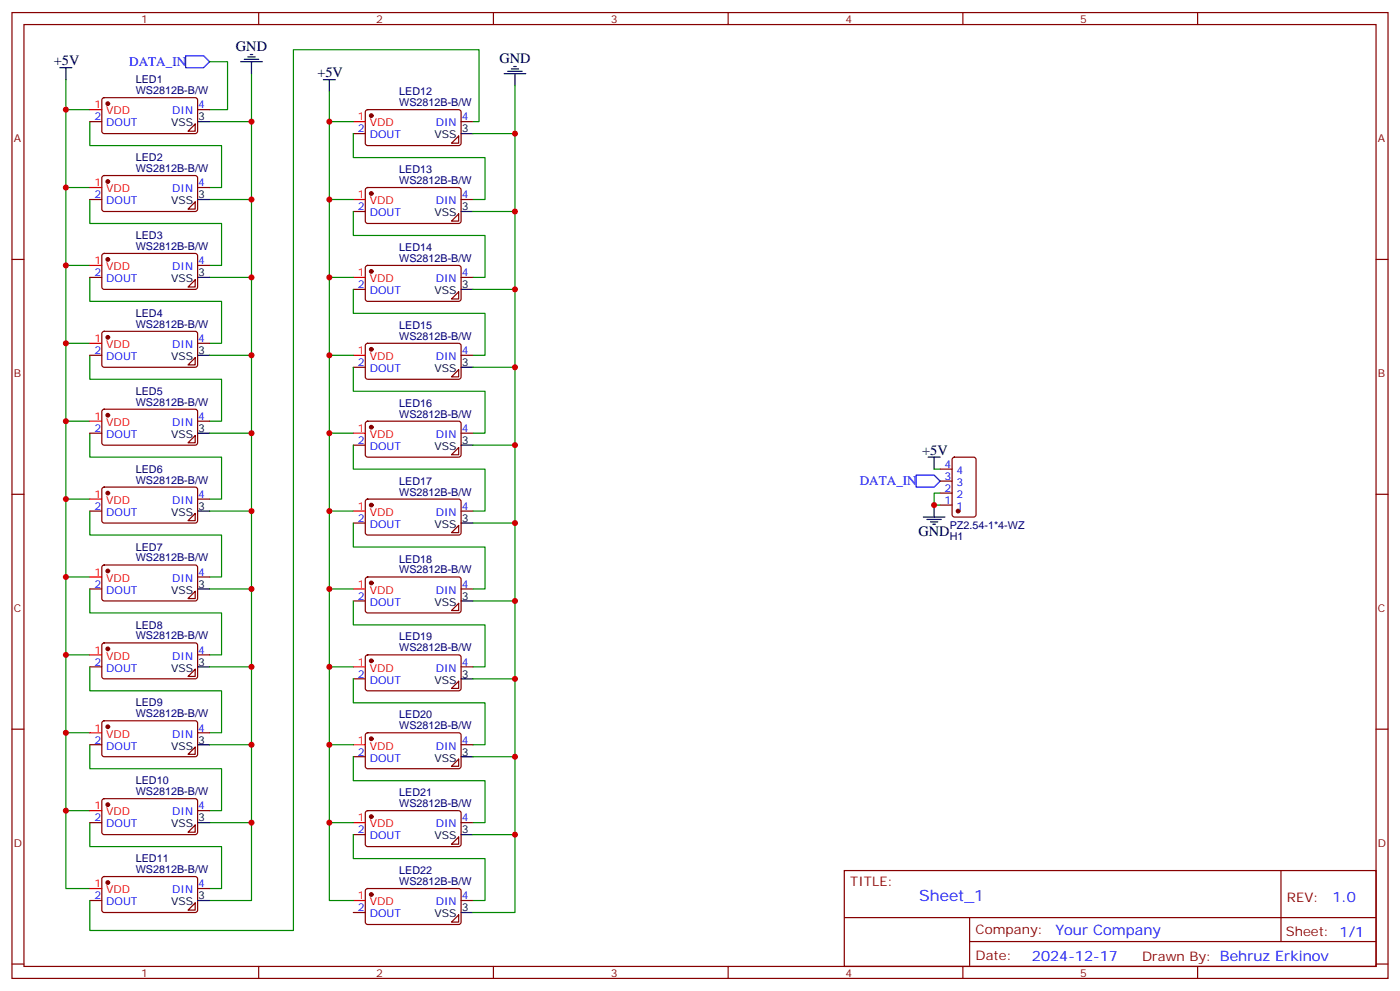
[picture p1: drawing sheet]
<svg xmlns="http://www.w3.org/2000/svg" width="412mm" height="292mm" viewBox="0 0 412 292" stroke-linecap="round" stroke-linejoin="round" font-family="sans-serif">
<g fill="none" stroke="#870000" stroke-width=".35">
<path d="M3.5 3.7h405.4v284.3h-405.4zM7.1 7.2h398.2v277.3h-398.2zM76.2 3.7v3.5M145.3 3.7v3.5M214.5 3.7v3.5M283.6 3.7v3.5M352.8 3.7v3.5M26.5 35.8h3.5M30.2 29l.5-.2h27.1l.4 .7-.1 9.4-.6 .4h-27.1l-.4-.7v-9.1zM55.4 38.6l2.1-2.1v2.1zM58.2 32.3h3.5M104.1 39.3h3.5"/>
<path d="M107.8 32.5l.5-.2h27.1l.4 .7v9.4l-.7 .5-27.1-.1-.4-.6v-9.2zM135.8 35.8h3.5M26.5 58.7h3.5M30.2 51.9l.5-.2h27.1l.4 .7-.1 9.4-.6 .5-27.1-.1-.4-.6v-9.2zM57.5 59.4v2.2h-2.1zM58.2 55.2h3.5M107.8 55.4l.5-.2 27.1 .1 .4 .6v9.5l-.7 .4-27.1-.1-.4-.6v-9.2zM135.1 40v2.2h-2.1zM135.8 58.7h3.5M3.5 76.4h3.6M30.2 74.8l.5-.2 27.1 .1 .4 .6-.1 9.5-.6 .4-27.1-.1-.4-.6v-9.2zM58.2 78.1h3.5"/>
<path d="M104.1 62.3h3.5M107.8 78.3l.5-.2 27.1 .1 .4 .6v9.5l-.7 .4h-27.1l-.4-.7v-9.2zM135.1 63v2.1h-2.1zM405.3 76.4h3.6M26.5 81.7h3.5M30.2 97.7l.5-.2 27.1 .1 .4 .6-.1 9.5-.6 .4h-27.1l-.4-.7v-9.2zM57.5 82.4v2.1h-2.1zM104.1 85.2h3.5M133 88l2.1-2.1v2.1zM135.8 81.7h3.5M26.5 104.6h3.5M55.4 107.4l2.1-2.1v2.1z"/>
<path d="M58.2 101.1h3.5M104.1 108.1h3.5M107.8 101.3l.5-.2h27.1l.4 .7v9.4l-.7 .5-27.1-.1-.4-.7v-9.1zM135.1 108.8v2.1h-2.1zM135.8 104.6h3.5M26.5 127.5h3.5M30.2 120.7l.5-.2h27.1l.4 .7-.1 9.4-.6 .5-27.1-.1-.4-.6v-9.2zM57.5 128.2v2.2h-2.1zM58.2 124h3.5M104.1 131.1h3.5M107.8 124.2l.5-.2 27.1 .1 .4 .6v9.5l-.7 .4-27.1-.1-.4-.6v-9.2zM135.1 131.8v2.1h-2.1z"/>
<path d="M135.8 127.5h3.5M276.9 138.1h3.6M280.7 134.8l.5-.2h5.6l.7 .4v16.5l-.4 .7h-5.9l-.7-.4v-16.5zM3.5 145.5h3.6M26.5 150.5h3.5M30.2 143.6l.5-.2 27.1 .1 .4 .6-.1 9.5-.6 .4-27.1-.1-.4-.6v-9.2zM57.5 151.2v2.1h-2.1zM58.2 146.9h3.5M104.1 154h3.5M107.8 147.1l.5-.2 27.1 .1 .4 .6v9.5l-.7 .4-27.1-.1-.4-.6v-9.2zM135.1 154.7v2.1h-2.1zM135.8 150.5h3.5"/>
<path d="M276.9 148.7h3.6M276.9 145.2h3.6M276.9 141.6h3.6M405.3 145.5h3.6M26.5 173.4h3.5M30.2 166.5l.5-.2 27.1 .1 .4 .6-.1 9.5-.6 .4h-27.1l-.4-.7v-9.2zM57.5 174.1v2.1h-2.1zM58.2 169.9h3.5M104.1 176.9h3.5M107.8 170.1l.5-.2h27.1l.4 .7v9.4l-.7 .4h-27.1l-.4-.7v-9.1zM135.1 177.6v2.1h-2.1zM135.8 173.4h3.5"/>
<path d="M26.5 196.3h3.5M30.2 189.5l.5-.2h27.1l.4 .7-.1 9.4-.6 .4h-27.1l-.4-.7v-9.1zM57.5 197v2.1h-2.1zM58.2 192.8h3.5M104.1 199.8h3.5M107.8 193l.5-.2h27.1l.4 .7v9.4l-.7 .5-27.1-.1-.4-.6v-9.2zM135.8 196.3h3.5M3.5 214.7h3.6M26.5 219.3h3.5M30.2 212.4l.5-.2 27.1 .1 .4 .6-.1 9.4-.6 .5-27.1-.1-.4-.6v-9.2zM57.5 220v2.1h-2.1zM58.2 215.7h3.5"/>
<path d="M107.8 215.9l.5-.2 27.1 .1 .4 .6v9.5l-.7 .4-27.1-.1-.4-.6v-9.2zM133 202.7l2.1-2.1v2.1zM135.8 219.3h3.5M405.3 214.7h3.6M30.2 235.3l.5-.2 27.1 .1 .4 .6-.1 9.5-.6 .4-27.1-.1-.4-.6v-9.2zM58.2 238.7h3.5M104.1 222.8h3.5M107.8 238.9l.5-.2h27.1l.4 .7v9.4l-.7 .4h-27.1l-.4-.7v-9.1zM135.1 223.5v2.1h-2.1zM26.5 242.2h3.5M30.2 258.3l.5-.2h27.1l.4 .7-.1 9.4-.6 .4h-27.1l-.4-.7v-9.1zM57.5 242.9v2.1h-2.1z"/>
<path d="M104.1 245.7h3.5M135.1 246.4v2.1h-2.1zM135.8 242.2h3.5M248.7 256.3h156.6v28.2h-156.6zM377.3 256.3v20.9M26.5 265.1h3.5M57.5 265.8v2.1h-2.1zM58.2 261.6h3.5M104.1 268.6h3.5M107.8 261.8l.5-.2h27.1l.4 .7v9.4l-.7 .5-27.1-.1-.4-.6v-9.2zM135.1 269.3v2.2h-2.1zM135.8 265.1h3.5"/>
<path d="M248.7 270.1h156.5M285.6 277.2h119.6M285.6 270.1v14.2M3.5 283.8h3.6M76.2 284.5v3.5M145.3 284.5v3.5M214.5 284.5v3.5M283.6 284.5v3.5M352.8 284.5v3.5M405.3 283.8h3.6"/>
</g>
<path d="M54.7 16.4h5.3l1.7 1.8-1.7 1.7h-5.3zM269.9 139.9h5.3l1.7 1.7-1.7 1.8h-5.3z" fill="none" stroke="#00f" stroke-width=".35"/>
<g fill="none" stroke="#000" stroke-width=".35">
<path d="M17.6 19.9h3.6M19.4 19.9v3.6M70.9 18.2h6.4M72 17.5h4.2M73 16.8h2.1M73.7 16.1h.7M74.1 18.2v3.5M151.3 19.6h.7M58.2 35.8h3.5M95.2 23.5h3.6M97 23.5v3.5M135.8 39.3h3.5"/>
<path d="M148.5 21.7h6.4M149.6 21h4.2M150.6 20.3h2.2M151.7 21.7v3.5M58.2 58.7h3.5M135.8 62.3h3.5M58.2 81.7h3.5M135.8 85.2h3.5M58.2 104.6h3.5M135.8 108.1h3.5M58.2 127.5h3.5M135.8 131.1h3.5"/>
<path d="M273.4 134.6h3.5M275.2 134.6v3.5M58.2 150.5h3.5M135.8 154h3.5M272 152.2h6.3M273 152.9h4.3M274.1 153.6h2.1M274.8 154.3h.7M275.2 148.7v3.5M58.2 173.4h3.5M135.8 176.9h3.5M58.2 196.3h3.5"/>
<path d="M135.8 199.8h3.5M58.2 219.3h3.5M135.8 222.8h3.5M58.2 242.2h3.5M135.8 245.7h3.5M58.2 265.1h3.5M135.8 268.6h3.5"/>
</g>
<g fill="none" stroke="#008700" stroke-width=".35">
<path d="M61.7 18.2h5.3v14.1h-5.3M19.4 23.5v169.3h7.1M19.4 32.3h7.1M26.5 35.8v7.1h38.8v12.3h-3.6M61.7 35.8h12.4M74.1 21.7v174.6h-12.4M97 27v169.3h7.1M97 35.8h7.1M104.1 39.3v7.1h38.8v12.3h-3.6M139.3 35.8h1.8v-21.2h-54.7v259.3h-59.9v-8.8M139.3 39.3h12.4M151.7 25.2v174.6h-12.4"/>
<path d="M19.4 55.2h7.1M26.5 58.7v7.1h38.8v12.3h-3.6M61.7 58.7h12.4M97 58.7h7.1M19.4 78.1h7.1M104.1 62.3v7h38.8v12.4h-3.6M139.3 62.3h12.4M26.5 81.7v7h38.8v12.4h-3.6M61.7 81.7h12.4M97 81.7h7.1M104.1 85.2v7.1h38.8v12.3h-3.6M139.3 85.2h12.4"/>
<path d="M19.4 101.1h7.1M26.5 104.6v7.1h38.8v12.3h-3.6M61.7 104.6h12.4M97 104.6h7.1M104.1 108.1v7.1h38.8v12.3h-3.6M139.3 108.1h12.4M19.4 124h7.1M26.5 127.5v7.1h38.8v12.3h-3.6M61.7 127.5h12.4M97 127.5h7.1M104.1 131.1v7h38.8v12.4h-3.6M139.3 131.1h12.4"/>
<path d="M275.2 138.1h1.7M19.4 146.9h7.1M26.5 150.5v7h38.8v12.4h-3.6M61.7 150.5h12.4M97 150.5h7.1M104.1 154v7h38.8v12.4h-3.6M139.3 154h12.4M276.9 145.2h-1.7v3.5h1.7M19.4 169.9h7.1M26.5 173.4v7h38.8v12.4h-3.6M61.7 173.4h12.4M97 173.4h7.1"/>
<path d="M104.1 176.9v7.1h38.8v12.3h-3.6M139.3 176.9h12.4M19.4 192.8v45.9h7.1M26.5 196.3v7.1h38.8v12.3h-3.6M74.1 196.3v23h-12.4M97 196.3v23h7.1M104.1 199.8v7.1h38.8v12.4h-3.6M151.7 199.8v23h-12.4M19.4 215.7h7.1M26.5 219.3v7h38.8v12.4h-3.6M74.1 219.3v22.9h-12.4M97 219.3v22.9h7.1"/>
<path d="M19.4 238.7v22.9h7.1M104.1 222.8v7h38.8v12.4h-3.6M151.7 222.8v22.9h-12.4M26.5 242.2v7h38.8v12.4h-3.6M74.1 242.2v22.9h-12.4M97 242.2v22.9h7.1M104.1 245.7v7.1h38.8v12.3h-3.6M151.7 245.7v22.9h-12.4"/>
</g>
<g fill="#870000" stroke="#870000" stroke-width=".35">
<circle cx="282.2" cy="150.5" r=".53"/>
<circle cx="31.7" cy="259.8" r=".53"/>
<circle cx="31.7" cy="236.9" r=".53"/>
<circle cx="31.7" cy="214" r=".53"/>
<circle cx="31.7" cy="191" r=".53"/>
<circle cx="31.7" cy="168.1" r=".53"/>
<circle cx="31.7" cy="145.2" r=".53"/>
<circle cx="31.7" cy="122.2" r=".53"/>
<circle cx="31.7" cy="99.3" r=".53"/>
<circle cx="31.7" cy="76.4" r=".53"/>
<circle cx="31.7" cy="53.4" r=".53"/>
<circle cx="31.7" cy="30.5" r=".53"/>
<circle cx="109.4" cy="34" r=".53"/>
<circle cx="109.4" cy="57" r=".53"/>
<circle cx="109.4" cy="79.9" r=".53"/>
<circle cx="109.4" cy="102.8" r=".53"/>
<circle cx="109.4" cy="125.8" r=".53"/>
<circle cx="109.4" cy="148.7" r=".53"/>
<circle cx="109.4" cy="171.6" r=".53"/>
<circle cx="109.4" cy="194.6" r=".53"/>
<circle cx="109.4" cy="217.5" r=".53"/>
<circle cx="109.4" cy="240.4" r=".53"/>
<circle cx="109.4" cy="263.3" r=".53"/>
</g>
<g fill="none" stroke="#f00" stroke-width=".35">
<path d="M26.5 32.3h3.5M104.1 35.8h3.5M26.5 55.2h3.5M104.1 58.7h3.5M26.5 78.1h3.5M104.1 81.7h3.5M26.5 101.1h3.5M104.1 104.6h3.5M26.5 124h3.5M104.1 127.5h3.5M26.5 146.9h3.5M104.1 150.5h3.5"/>
<path d="M26.5 169.9h3.5M104.1 173.4h3.5M26.5 192.8h3.5M104.1 196.3h3.5M26.5 215.7h3.5M104.1 219.3h3.5M26.5 238.7h3.5M104.1 242.2h3.5M26.5 261.6h3.5M104.1 265.1h3.5"/>
</g>
<g fill="#c00">
<circle cx="275.2" cy="148.7" r=".88"/>
<circle cx="19.4" cy="238.7" r=".88"/>
<circle cx="74.1" cy="242.2" r=".88"/>
<circle cx="74.1" cy="219.3" r=".88"/>
<circle cx="74.1" cy="196.3" r=".88"/>
<circle cx="19.4" cy="215.7" r=".88"/>
<circle cx="19.4" cy="192.8" r=".88"/>
<circle cx="19.4" cy="32.3" r=".88"/>
<circle cx="19.4" cy="55.2" r=".88"/>
<circle cx="19.4" cy="78.1" r=".88"/>
<circle cx="19.4" cy="101.1" r=".88"/>
<circle cx="19.4" cy="124" r=".88"/>
<circle cx="19.4" cy="146.9" r=".88"/>
<circle cx="19.4" cy="169.9" r=".88"/>
<circle cx="74.1" cy="35.8" r=".88"/>
<circle cx="74.1" cy="58.7" r=".88"/>
<circle cx="74.1" cy="81.7" r=".88"/>
<circle cx="74.1" cy="104.6" r=".88"/>
<circle cx="74.1" cy="127.5" r=".88"/>
<circle cx="74.1" cy="150.5" r=".88"/>
<circle cx="74.1" cy="173.4" r=".88"/>
<circle cx="151.7" cy="176.9" r=".88"/>
<circle cx="151.7" cy="154" r=".88"/>
<circle cx="151.7" cy="131.1" r=".88"/>
<circle cx="151.7" cy="108.1" r=".88"/>
<circle cx="151.7" cy="85.2" r=".88"/>
<circle cx="151.7" cy="62.3" r=".88"/>
<circle cx="151.7" cy="39.3" r=".88"/>
<circle cx="97" cy="173.4" r=".88"/>
<circle cx="97" cy="150.5" r=".88"/>
<circle cx="97" cy="127.5" r=".88"/>
<circle cx="97" cy="104.6" r=".88"/>
<circle cx="97" cy="81.7" r=".88"/>
<circle cx="97" cy="58.7" r=".88"/>
<circle cx="97" cy="35.8" r=".88"/>
<circle cx="151.7" cy="199.8" r=".88"/>
<circle cx="97" cy="196.3" r=".88"/>
<circle cx="97" cy="219.3" r=".88"/>
<circle cx="151.7" cy="222.8" r=".88"/>
<circle cx="97" cy="242.2" r=".88"/>
<circle cx="151.7" cy="245.7" r=".88"/>
</g>
<text font-size="4.6" fill="#00f" x="270.8" y="265.3">Sheet_1</text>
<g font-size="4.2">
<text x="69.5" y="14.9">GND</text>
<text x="15.9" y="19.2">+5V</text>
<text x="93.5" y="22.8">+5V</text>
<text x="147.1" y="18.5">GND</text>
<text x="271.6" y="133.9">+5V</text>
<text x="270.6" y="157.9">GND</text>
</g>
<g font-size="4.2" fill="#00f">
<text x="392.5" y="265.6">1.0</text>
<text x="310.9" y="275.1">Your Company</text>
<text x="304" y="282.9">2024-12-17</text>
</g>
<g font-size="3.9" fill="#00f">
<text x="38.1" y="19.4">DATA_IN</text>
<text x="253.3" y="142.9">DATA_IN</text>
</g>
<g font-size="3.9" fill="#800">
<text x="250.5" y="260.9">TITLE:</text>
<text x="379.1" y="265.6">REV:</text>
<text x="287.4" y="275.1">Company:</text>
<text x="378.7" y="275.7">Sheet: 1/1</text>
<text x="287.4" y="282.8">Date:</text>
<text x="336.4" y="282.8">Drawn By: Behruz Erkinov</text>
</g>
<g font-size="3.2" fill="#800">
<text x="41.6" y="6.7">1</text>
<text x="110.8" y="6.7">2</text>
<text x="179.9" y="6.7">3</text>
<text x="249.1" y="6.7">4</text>
<text x="318.2" y="6.7">5</text>
<text x="4.1" y="41.8">A</text>
<text x="405.9" y="41.8">A</text>
<text x="4.1" y="110.9">B</text>
<text x="405.9" y="110.9">B</text>
<text x="4.1" y="180.1">C</text>
<text x="405.9" y="180.1">C</text>
<text x="4.1" y="249.2">D</text>
<text x="405.9" y="249.2">D</text>
<text x="41.6" y="287.5">1</text>
<text x="110.8" y="287.5">2</text>
<text x="179.9" y="287.5">3</text>
<text x="249.1" y="287.5">4</text>
<text x="318.2" y="287.5">5</text>
</g>
<g font-size="3.2" fill="#000080">
<text x="40" y="27.7">WS2812B-B/W</text>
<text x="40" y="24.5">LED1</text>
<text x="117.6" y="28">LED12</text>
<text x="117.6" y="31.2">WS2812B-B/W</text>
<text x="40" y="47.4">LED2</text>
<text x="40" y="50.6">WS2812B-B/W</text>
<text x="117.6" y="51">LED13</text>
<text x="117.6" y="54.2">WS2812B-B/W</text>
<text x="40" y="70.4">LED3</text>
<text x="40" y="73.6">WS2812B-B/W</text>
<text x="117.6" y="77.1">WS2812B-B/W</text>
<text x="117.6" y="73.9">LED14</text>
<text x="40" y="93.3">LED4</text>
<text x="40" y="96.5">WS2812B-B/W</text>
<text x="117.6" y="100">WS2812B-B/W</text>
<text x="117.6" y="96.8">LED15</text>
<text x="40" y="119.4">WS2812B-B/W</text>
<text x="40" y="116.2">LED5</text>
<text x="117.6" y="119.8">LED16</text>
<text x="117.6" y="122.9">WS2812B-B/W</text>
<text x="40" y="142.3">WS2812B-B/W</text>
<text x="40" y="139.2">LED6</text>
<text x="117.6" y="142.7">LED17</text>
<text x="117.6" y="145.9">WS2812B-B/W</text>
<text x="279.8" y="155.9">PZ2.54-1*4-WZ</text>
<text x="279.8" y="159.1">H1</text>
<text x="40" y="165.3">WS2812B-B/W</text>
<text x="40" y="162.1">LED7</text>
<text x="117.6" y="165.6">LED18</text>
<text x="117.6" y="168.8">WS2812B-B/W</text>
<text x="40" y="185">LED8</text>
<text x="40" y="188.2">WS2812B-B/W</text>
<text x="117.6" y="191.7">WS2812B-B/W</text>
<text x="117.6" y="188.6">LED19</text>
<text x="40" y="208">LED9</text>
<text x="40" y="211.1">WS2812B-B/W</text>
<text x="117.6" y="214.7">WS2812B-B/W</text>
<text x="117.6" y="211.5">LED20</text>
<text x="40" y="230.9">LED10</text>
<text x="40" y="234.1">WS2812B-B/W</text>
<text x="117.6" y="237.6">WS2812B-B/W</text>
<text x="117.6" y="234.4">LED21</text>
<text x="40" y="257">WS2812B-B/W</text>
<text x="40" y="253.8">LED11</text>
<text x="117.6" y="257.4">LED22</text>
<text x="117.6" y="260.5">WS2812B-B/W</text>
</g>
<g font-size="3.2" fill="#f00">
<text x="27.8" y="31.9">1</text>
<text x="31.3" y="33.7">VDD</text>
<text x="105.4" y="35.5">1</text>
<text x="108.9" y="37.2">VDD</text>
<text x="27.8" y="54.9">1</text>
<text x="31.3" y="56.6">VDD</text>
<text x="105.4" y="58.4">1</text>
<text x="108.9" y="60.1">VDD</text>
<text x="27.8" y="77.8">1</text>
<text x="31.3" y="79.6">VDD</text>
<text x="105.4" y="81.3">1</text>
<text x="108.9" y="83.1">VDD</text>
<text x="27.8" y="100.7">1</text>
<text x="31.3" y="102.5">VDD</text>
<text x="105.4" y="104.2">1</text>
<text x="108.9" y="106">VDD</text>
<text x="27.8" y="123.6">1</text>
<text x="31.3" y="125.4">VDD</text>
<text x="105.4" y="127.2">1</text>
<text x="108.9" y="128.9">VDD</text>
<text x="27.8" y="146.6">1</text>
<text x="31.3" y="148.3">VDD</text>
<text x="105.4" y="150.1">1</text>
<text x="108.9" y="151.9">VDD</text>
<text x="27.8" y="169.5">1</text>
<text x="31.3" y="171.3">VDD</text>
<text x="105.4" y="173">1</text>
<text x="108.9" y="174.8">VDD</text>
<text x="27.8" y="192.4">1</text>
<text x="31.3" y="194.2">VDD</text>
<text x="105.4" y="196">1</text>
<text x="108.9" y="197.7">VDD</text>
<text x="27.8" y="215.4">1</text>
<text x="31.3" y="217.1">VDD</text>
<text x="105.4" y="218.9">1</text>
<text x="108.9" y="220.7">VDD</text>
<text x="27.8" y="238.3">1</text>
<text x="31.3" y="240.1">VDD</text>
<text x="105.4" y="241.8">1</text>
<text x="108.9" y="243.6">VDD</text>
<text x="27.8" y="261.2">1</text>
<text x="31.3" y="263">VDD</text>
<text x="105.4" y="264.8">1</text>
<text x="108.9" y="266.5">VDD</text>
</g>
<g font-size="3.2" fill="#00f">
<text x="27.8" y="35.5">2</text>
<text x="50.8" y="33.7">DIN</text>
<text x="58.4" y="31.9">4</text>
<text x="136" y="35.5">4</text>
<text x="31.3" y="37.2">DOUT</text>
<text x="105.4" y="39">2</text>
<text x="108.9" y="40.7">DOUT</text>
<text x="128.4" y="37.2">DIN</text>
<text x="27.8" y="58.4">2</text>
<text x="50.8" y="56.6">DIN</text>
<text x="58.4" y="54.9">4</text>
<text x="136" y="58.4">4</text>
<text x="31.3" y="60.1">DOUT</text>
<text x="105.4" y="61.9">2</text>
<text x="108.9" y="63.7">DOUT</text>
<text x="128.4" y="60.1">DIN</text>
<text x="58.4" y="77.8">4</text>
<text x="27.8" y="81.3">2</text>
<text x="31.3" y="83.1">DOUT</text>
<text x="50.8" y="79.6">DIN</text>
<text x="128.4" y="83.1">DIN</text>
<text x="136" y="81.3">4</text>
<text x="105.4" y="84.8">2</text>
<text x="108.9" y="86.6">DOUT</text>
<text x="58.4" y="100.7">4</text>
<text x="27.8" y="104.2">2</text>
<text x="31.3" y="106">DOUT</text>
<text x="50.8" y="102.5">DIN</text>
<text x="105.4" y="107.8">2</text>
<text x="128.4" y="106">DIN</text>
<text x="136" y="104.2">4</text>
<text x="108.9" y="109.5">DOUT</text>
<text x="50.8" y="125.4">DIN</text>
<text x="58.4" y="123.6">4</text>
<text x="27.8" y="127.2">2</text>
<text x="31.3" y="128.9">DOUT</text>
<text x="105.4" y="130.7">2</text>
<text x="128.4" y="128.9">DIN</text>
<text x="136" y="127.2">4</text>
<text x="108.9" y="132.5">DOUT</text>
<text x="278.3" y="137.8">4</text>
<text x="278.3" y="141.3">3</text>
<text x="281.8" y="143.1">3</text>
<text x="281.8" y="139.5">4</text>
<text x="50.8" y="148.3">DIN</text>
<text x="58.4" y="146.6">4</text>
<text x="278.3" y="148.3">1</text>
<text x="278.3" y="144.8">2</text>
<text x="281.8" y="146.6">2</text>
<text x="27.8" y="150.1">2</text>
<text x="31.3" y="151.9">DOUT</text>
<text x="105.4" y="153.6">2</text>
<text x="108.9" y="155.4">DOUT</text>
<text x="128.4" y="151.9">DIN</text>
<text x="136" y="150.1">4</text>
<text x="281.8" y="150.1">1</text>
<text x="27.8" y="173">2</text>
<text x="50.8" y="171.3">DIN</text>
<text x="58.4" y="169.5">4</text>
<text x="136" y="173">4</text>
<text x="31.3" y="174.8">DOUT</text>
<text x="105.4" y="176.6">2</text>
<text x="108.9" y="178.3">DOUT</text>
<text x="128.4" y="174.8">DIN</text>
<text x="27.8" y="196">2</text>
<text x="31.3" y="197.7">DOUT</text>
<text x="50.8" y="194.2">DIN</text>
<text x="58.4" y="192.4">4</text>
<text x="128.4" y="197.7">DIN</text>
<text x="136" y="196">4</text>
<text x="105.4" y="199.5">2</text>
<text x="108.9" y="201.3">DOUT</text>
<text x="58.4" y="215.4">4</text>
<text x="27.8" y="218.9">2</text>
<text x="31.3" y="220.7">DOUT</text>
<text x="50.8" y="217.1">DIN</text>
<text x="128.4" y="220.7">DIN</text>
<text x="136" y="218.9">4</text>
<text x="105.4" y="222.4">2</text>
<text x="108.9" y="224.2">DOUT</text>
<text x="58.4" y="238.3">4</text>
<text x="27.8" y="241.8">2</text>
<text x="31.3" y="243.6">DOUT</text>
<text x="50.8" y="240.1">DIN</text>
<text x="105.4" y="245.4">2</text>
<text x="128.4" y="243.6">DIN</text>
<text x="136" y="241.8">4</text>
<text x="108.9" y="247.1">DOUT</text>
<text x="50.8" y="263">DIN</text>
<text x="58.4" y="261.2">4</text>
<text x="27.8" y="264.8">2</text>
<text x="31.3" y="266.5">DOUT</text>
<text x="105.4" y="268.3">2</text>
<text x="128.4" y="266.5">DIN</text>
<text x="136" y="264.8">4</text>
<text x="108.9" y="270.1">DOUT</text>
</g>
<g font-size="3.2">
<text x="58.4" y="35.5">3</text>
<text x="50.4" y="37.2">VSS</text>
<text x="128" y="40.7">VSS</text>
<text x="136" y="39">3</text>
<text x="58.4" y="58.4">3</text>
<text x="50.4" y="60.1">VSS</text>
<text x="128" y="63.7">VSS</text>
<text x="136" y="61.9">3</text>
<text x="50.4" y="83.1">VSS</text>
<text x="58.4" y="81.3">3</text>
<text x="128" y="86.6">VSS</text>
<text x="136" y="84.8">3</text>
<text x="50.4" y="106">VSS</text>
<text x="58.4" y="104.2">3</text>
<text x="136" y="107.8">3</text>
<text x="128" y="109.5">VSS</text>
<text x="50.4" y="128.9">VSS</text>
<text x="58.4" y="127.2">3</text>
<text x="136" y="130.7">3</text>
<text x="128" y="132.5">VSS</text>
<text x="50.4" y="151.9">VSS</text>
<text x="58.4" y="150.1">3</text>
<text x="128" y="155.4">VSS</text>
<text x="136" y="153.6">3</text>
<text x="58.4" y="173">3</text>
<text x="50.4" y="174.8">VSS</text>
<text x="128" y="178.3">VSS</text>
<text x="136" y="176.6">3</text>
<text x="50.4" y="197.7">VSS</text>
<text x="58.4" y="196">3</text>
<text x="128" y="201.3">VSS</text>
<text x="136" y="199.5">3</text>
<text x="50.4" y="220.7">VSS</text>
<text x="58.4" y="218.9">3</text>
<text x="128" y="224.2">VSS</text>
<text x="136" y="222.4">3</text>
<text x="50.4" y="243.6">VSS</text>
<text x="58.4" y="241.8">3</text>
<text x="136" y="245.4">3</text>
<text x="128" y="247.1">VSS</text>
<text x="50.4" y="266.5">VSS</text>
<text x="58.4" y="264.8">3</text>
<text x="136" y="268.3">3</text>
<text x="128" y="270.1">VSS</text>
</g>
</svg>
